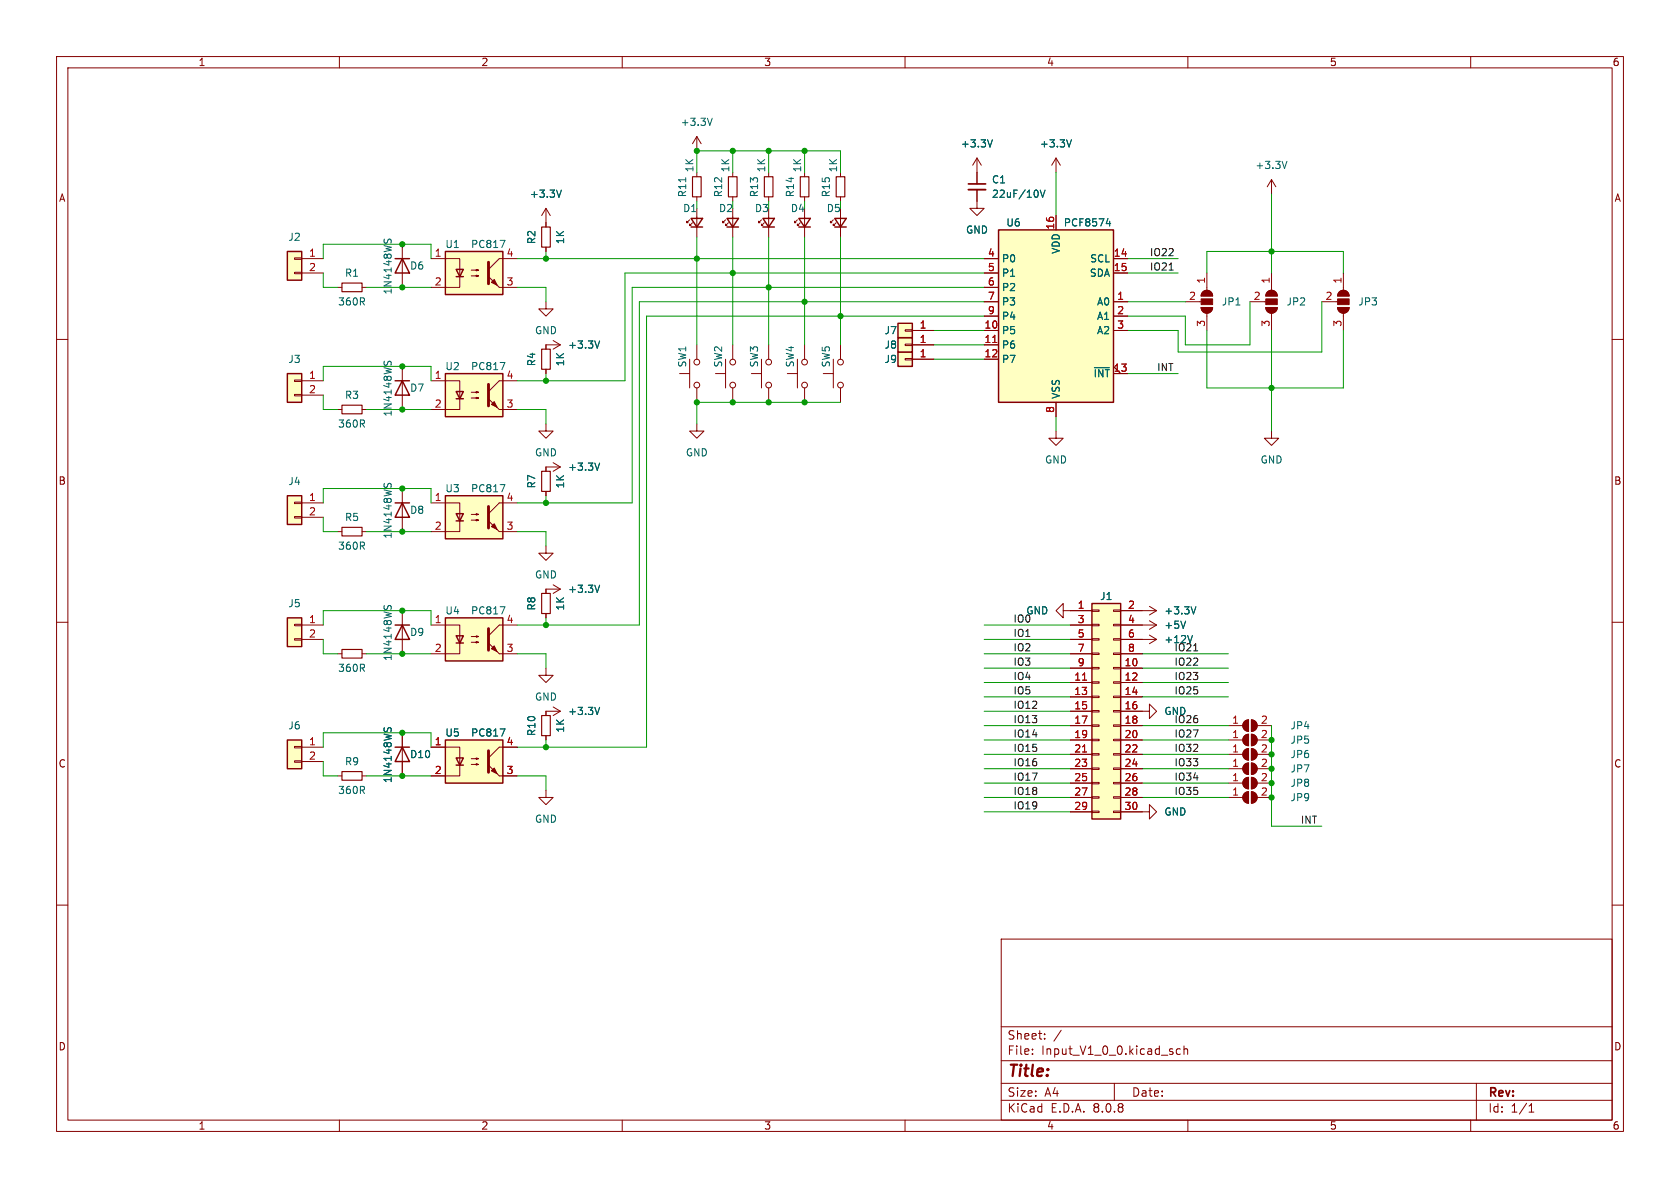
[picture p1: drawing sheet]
<svg xmlns="http://www.w3.org/2000/svg" width="297mm" height="210mm" viewBox="0 0 297 210" stroke-linecap="round" stroke-linejoin="round" font-family="sans-serif">
<g fill="none" stroke="#840000" stroke-width=".18">
<path d="M10 10h277v190h-277zM12 12h273v186h-273zM60 10v2M110 10v2M160 10v2M210 10v2M260 10v2M10 60h2M123.2 74.9v1.3h1.3l-1.3 1.3-1.3-1.3h1.3M285 60h2M96.5 86.9v.7M97.8 81.8l1.3 .8"/>
<path d="M99.1 82.6h-2.6v.7M99.1 82.6l-1.3 .7M10 110h2M285 110h2M10 160h2M177 166h108v32h-108zM285 160h2M60 198v2M110 198v2M160 198v2M177 194.5h108M177 191.5h108"/>
<path d="M177 187.5h108M177 181.5h108M182.5 186.3v.1M182.5 185.5v.1M184.7 183.6v.1M184.7 182.8v.1M187.6 182.1l-1.3 2M197 191.5v3M208.7 185.5l-.5-.1-.2 .3v.4l.1 .2h.6M209.3 185.5l.2-.1 .4 .1 .1 .9M209.3 184.9v1.5M210 198v2"/>
<path d="M260 198v2M261 191.5v6.5M270.3 196.6h.9M270.3 195.5l.4-.4v1.5"/>
</g>
<path d="M95.8 83.3h1.5v3.6h-1.5z" fill="none" stroke="#840000" stroke-width=".2"/>
<path d="M106 81.9l-.4 1.2" fill="none" stroke="#006464" stroke-width=".18"/>
<path d="M78.7 109.2h10.2v7.6h-10.2z" fill="#ffffc2"/>
<path d="M78.7 109.2h10.2v7.6h-10.2zM80.6 112.4h1.3l-.6 1.3zM80.6 113.7h1.3" fill="none" stroke="#840000" stroke-width=".25"/>
<path d="M76.2 110.5h5.1v5.1h-5.1M83.3 113.5h1.3l-.4 .2v-.3l.4 .1M83.3 112.5h1.3l-.4 .1v-.2l.4 .1M88.3 115.6h3.1M91.4 110.5h-3.1l-1.9 1.9" fill="none" stroke="#840000" stroke-width=".18"/>
<g fill="#840000" stroke="#840000" stroke-width=".18">
<path d="M86.4 113.7l1.9 1.9z"/>
<path d="M86.9 114.7l.5-.5 .5 1z"/>
</g>
<path d="M86.4 111.1v3.8" fill="none" stroke="#840000" stroke-width=".51"/>
<path d="M88.4 107.3h.9l-.6 1.2" fill="none" stroke="#006464" stroke-width=".18"/>
<path d="M78.7 130.8h10.2v7.6h-10.2z" fill="#ffffc2"/>
<path d="M78.7 130.8h10.2v7.6h-10.2zM80.6 134h1.3l-.6 1.3zM80.6 135.3h1.3" fill="none" stroke="#840000" stroke-width=".25"/>
<path d="M59.7 72.4h.8M64 72.4h.8M76.2 132.1h5.1v5.1h-5.1M83.3 135.1h1.3l-.4 .2v-.3l.4 .1M83.3 134.1h1.3l-.4 .1v-.2l.4 .1M88.3 137.2h3.1M91.4 132.1h-3.1l-1.9 1.9M201.9 143.5h1.3v-1.3l1.3 1.3-1.3 1.3v-1.3" fill="none" stroke="#840000" stroke-width=".18"/>
<g fill="#840000" stroke="#840000" stroke-width=".18">
<path d="M86.4 135.3l1.9 1.9z"/>
<path d="M86.9 136.3l.5-.5 .5 1z"/>
</g>
<path d="M86.4 132.7v3.8" fill="none" stroke="#840000" stroke-width=".51"/>
<path d="M88.4 128.8h.9l-.6 1.3" fill="none" stroke="#006464" stroke-width=".18"/>
<path d="M60.5 71.6h3.5v1.6h-3.5z" fill="none" stroke="#840000" stroke-width=".2"/>
<path d="M50.8 66h2.5v5.1h-2.5z" fill="#ffffc2"/>
<path d="M52.1 69.7h1.2v.3h-1.2zM52.1 67.2h1.2v.2h-1.2zM53.3 67.3h3.8M53.3 69.9h3.8M71.1 64.8v7.6M59.7 115.6h.8M64 115.6h.8" fill="none" stroke="#840000" stroke-width=".18"/>
<path d="M50.8 66h2.5v5.1h-2.5zM69.8 67.3h2.6M71.1 67.3l1.3 2.6h-2.6z" fill="none" stroke="#840000" stroke-width=".25"/>
<path d="M67.9 63.9v.4M68.5 64.3l.1-.3 .3-.1 .3 .2v.3" fill="none" stroke="#006464" stroke-width=".18"/>
<path d="M60.5 114.8h3.5v1.5h-3.5z" fill="none" stroke="#840000" stroke-width=".2"/>
<path d="M50.8 109.2h2.5v5.1h-2.5z" fill="#ffffc2"/>
<path d="M52.1 112.9h1.2v.3h-1.2zM52.1 110.4h1.2v.2h-1.2zM53.3 110.5h3.8M53.3 113h3.8M71.1 108v7.6" fill="none" stroke="#840000" stroke-width=".18"/>
<path d="M50.8 109.2h2.5v5.1h-2.5zM69.8 110.5h2.6M71.1 110.5l1.3 2.5h-2.6z" fill="none" stroke="#840000" stroke-width=".25"/>
<path d="M67.9 107v.5M68.5 107.5l.1-.3 .3-.2 .3 .3v.3" fill="none" stroke="#006464" stroke-width=".18"/>
<path d="M158.7 62.2h2.6v2.6h-2.6z" fill="#ffffc2"/>
<path d="M160 63.4h1.3v.2h-1.3zM161.3 63.5h3.8M96.5 96.5v1.3h1.3l-1.3 1.3-1.3-1.3h1.3M96.5 104.1h2.6M97.8 103.4l1.3 .7M99.1 104.1l-1.3 .8" fill="none" stroke="#840000" stroke-width=".18"/>
<path d="M158.7 62.2h2.6v2.6h-2.6z" fill="none" stroke="#840000" stroke-width=".25"/>
<path d="M106 103.4l-.4 1.3" fill="none" stroke="#006464" stroke-width=".18"/>
<path d="M78.7 87.6h10.2v7.7h-10.2z" fill="#ffffc2"/>
<path d="M78.7 87.6h10.2v7.7h-10.2zM80.6 90.8h1.3l-.6 1.3zM80.6 92.1h1.3" fill="none" stroke="#840000" stroke-width=".25"/>
<path d="M96.5 74.9v1.3h1.3l-1.3 1.3-1.3-1.3h1.3M76.2 88.9h5.1v5.1h-5.1M83.3 91.9h1.3l-.4 .2v-.3l.4 .1M83.3 90.9h1.3l-.4 .2v-.3l.4 .1M88.3 94h3.1M91.4 88.9h-3.1l-1.9 1.9M96.5 118.1v1.3h1.3l-1.3 1.3-1.3-1.3h1.3M96.5 139.7v1.3h1.3l-1.3 1.2-1.3-1.2h1.3" fill="none" stroke="#840000" stroke-width=".18"/>
<g fill="#840000" stroke="#840000" stroke-width=".18">
<path d="M86.4 92.1l1.9 1.9z"/>
<path d="M86.9 93.1l.5-.5 .5 1z"/>
</g>
<path d="M86.4 89.5v3.8" fill="none" stroke="#840000" stroke-width=".51"/>
<path d="M88.4 85.7h.9l-.6 1.2" fill="none" stroke="#006464" stroke-width=".18"/>
<path d="M78.7 66h10.2v7.7h-10.2z" fill="#ffffc2"/>
<path d="M147.6 38.6h2l-1 1.5zM147.6 40.1h2M78.7 66h10.2v7.7h-10.2zM80.6 69.2h1.3l-.6 1.3zM80.6 70.5h1.3M69.8 132.1h2.6M71.1 132.1l1.3 2.5h-2.6z" fill="none" stroke="#840000" stroke-width=".25"/>
<g fill="none" stroke="#840000" stroke-width=".18">
<path d="M147.3 38.9l-.5 .5v-.3v.3h.3M147.8 39.4l-.5 .5v-.3v.3h.3M148.6 36.8v5.1M76.2 67.3h5.1v5.1h-5.1M83.3 70.4h1.3l-.4 .1v-.3l.4 .2M83.3 69.3h1.3l-.4 .2v-.3l.4 .1M88.3 72.4h3.1M91.4 67.3h-3.1l-1.9 1.9M96.5 61v.7M96.5 65.3v.7M96.5 104.1v.8M96.5 108.5v.7"/>
<path d="M59.7 137.2h.8M64 137.2h.8M71.1 129.5v7.7M96.5 125.7v.8M96.5 130v.8"/>
</g>
<g fill="#840000" stroke="#840000" stroke-width=".18">
<path d="M86.4 70.5l1.9 1.9z"/>
<path d="M86.9 71.5l.5-.5 .5 1z"/>
</g>
<path d="M86.4 67.9v3.9" fill="none" stroke="#840000" stroke-width=".51"/>
<path d="M88.4 64.1h.9l-.6 1.2M67.9 128.6v.5M68.5 129.1l.1-.4 .3-.1 .3 .3v.3" fill="none" stroke="#006464" stroke-width=".18"/>
<path d="M95.8 61.7h1.5v3.6h-1.5zM95.8 104.9h1.5v3.6h-1.5zM60.5 136.4h3.5v1.5h-3.5zM95.8 126.5h1.5v3.5h-1.5z" fill="none" stroke="#840000" stroke-width=".2"/>
<path d="M50.8 130.8h2.5v5.1h-2.5z" fill="#ffffc2"/>
<g fill="none" stroke="#840000" stroke-width=".18">
<path d="M148.6 30.5v.7M148.6 34.8v.8M96.5 53.3v1.3h1.3l-1.3 1.3-1.3-1.3h1.3M96.5 61h2.6M97.8 60.2l1.3 .8M99.1 61l-1.3 .7M145.5 66h1.8M147.3 63.5v5.1M148.6 61v2.5M148.6 68.6v2.5M52.1 134.5h1.2v.2h-1.2zM52.1 132h1.2v.2h-1.2z"/>
<path d="M53.3 132.1h3.8M53.3 134.6h3.8M96.5 125.7h2.6M97.8 125l1.3 .7M99.1 125.7l-1.3 .8"/>
<circle cx="148.6" cy="64" r=".51"/>
<circle cx="148.6" cy="68.1" r=".51"/>
</g>
<path d="M50.8 130.8h2.5v5.1h-2.5z" fill="none" stroke="#840000" stroke-width=".25"/>
<path d="M106 60.3l-.4 1.2M106 125l-.4 1.3" fill="none" stroke="#006464" stroke-width=".18"/>
<path d="M147.8 31.2h1.6v3.6h-1.6z" fill="none" stroke="#840000" stroke-width=".2"/>
<path d="M50.8 87.6h2.5v5.1h-2.5z" fill="#ffffc2"/>
<g fill="none" stroke="#840000" stroke-width=".18">
<path d="M71.1 43.2v7.6M233.7 53.3h2.8M236.5 54.4h2a1.02 1.02 0 0 1-1 1 1.02 1.02 0 0 1-1-1zM236.8 51.6a1.02 1.02 0 0 1 1.1-.2 1.02 1.02 0 0 1 .6 .9h-2zM237.5 48.3v3M237.5 55.4v3M52.1 91.3h1.2v.3h-1.2zM52.1 88.8h1.2v.2h-1.2zM53.3 88.9h3.8M53.3 91.4h3.8M59.7 94h.8M64 94h.8"/>
<path d="M188 108v-1.3l-1.3 1.3 1.3 1.2v-1.2h1.2"/>
</g>
<path d="M69.8 45.7h2.6M71.1 45.7l1.3 2.6h-2.6zM50.8 87.6h2.5v5.1h-2.5z" fill="none" stroke="#840000" stroke-width=".25"/>
<path d="M60.5 93.2h3.5v1.5h-3.5z" fill="none" stroke="#840000" stroke-width=".2"/>
<g fill="#840000" stroke="#840000" stroke-width=".18">
<path d="M236.8 51.6a1.02 1.02 0 0 1 1.1-.2 1.02 1.02 0 0 1 .6 .9h-2z"/>
<path d="M236.5 52.8h2v1h-2z"/>
<path d="M236.5 54.4h2a1.02 1.02 0 0 1-1 1 1.02 1.02 0 0 1-1-1z"/>
</g>
<path d="M67.9 42.3v.4M68.5 42.7l.1-.3 .3-.1 .3 .2v.3" fill="none" stroke="#006464" stroke-width=".18"/>
<path d="M78.7 44.5h10.2v7.6h-10.2z" fill="#ffffc2"/>
<path d="M78.7 44.5h10.2v7.6h-10.2zM80.6 47.6h1.3l-.6 1.3zM80.6 48.9h1.3" fill="none" stroke="#840000" stroke-width=".25"/>
<path d="M76.2 45.7h5.1v5.1h-5.1M83.3 48.8h1.3l-.4 .1v-.3l.4 .2M83.3 47.8h1.3l-.4 .1v-.3l.4 .2M88.3 50.8h3.1M91.4 45.7h-3.1l-1.9 1.9" fill="none" stroke="#840000" stroke-width=".18"/>
<g fill="#840000" stroke="#840000" stroke-width=".18">
<path d="M86.4 48.9l1.9 1.9z"/>
<path d="M86.9 49.9l.5-.5 .5 1z"/>
</g>
<path d="M86.4 46.4v3.8" fill="none" stroke="#840000" stroke-width=".51"/>
<path d="M88.4 42.5h.9l-.6 1.3" fill="none" stroke="#006464" stroke-width=".18"/>
<path d="M193 106.7h5.1v38.1h-5.1z" fill="#ffffc2"/>
<g fill="none" stroke="#840000" stroke-width=".18">
<path d="M96.5 36.8l-.7 1.3M96.5 36.8v3.3M96.5 36.8l.8 1.3M121.9 38.9l-.5 .5v-.3v.3h.3M122.4 39.4l-.5 .5v-.3v.3h.3M123.2 36.8v5.1M128.3 38.9l-.5 .5v-.3v.3h.2M128.8 39.4l-.5 .5v-.3v.3h.2M129.5 36.8v5.1M224.8 31.8l-.8 1.2M224.8 31.8v2.5M224.8 31.8l.8 1.2"/>
<path d="M59.7 50.8h.8M64 50.8h.8M96.5 43.7v.8M209.5 53.3h2.8M212.3 54.4h2.1a1.02 1.02 0 0 1-1 1 1.02 1.02 0 0 1-1.1-1zM212.6 51.6a1.02 1.02 0 0 1 1.1-.2 1.02 1.02 0 0 1 .7 .9h-2.1zM213.4 48.3v3M213.4 55.4v3M126.5 66h1.8M128.3 63.5v5.1M129.5 61v2.5M129.5 68.6v2.5"/>
<path d="M224.8 76.2v1.3h1.3l-1.3 1.2-1.3-1.2h1.3M71.1 86.4v7.6M189.2 108h3.8M189.2 118.1h3.8M189.2 110.5h3.8M189.2 113h3.8M189.2 115.6h3.8M193 118h1.3v.2h-1.3zM193 115.4h1.3v.3h-1.3zM193 112.9h1.3v.3h-1.3zM193 110.4h1.3v.2h-1.3zM193 107.8h1.3v.3h-1.3z"/>
<path d="M196.8 118h1.3v.2h-1.3zM196.8 115.4h1.3v.3h-1.3zM196.8 112.9h1.3v.3h-1.3zM196.8 110.4h1.3v.2h-1.3zM196.8 107.8h1.3v.3h-1.3zM198.1 108h3.8M198.1 118.1h3.8M198.1 110.5h3.8M198.1 113h3.8M198.1 115.6h3.8M189.2 120.7h3.8M189.2 123.2h3.8"/>
<path d="M189.2 125.7h3.8M189.2 128.3h3.8M189.2 130.8h3.8M189.2 133.4h3.8M189.2 135.9h3.8M189.2 138.4h3.8M193 138.3h1.3v.3h-1.3zM193 135.8h1.3v.2h-1.3zM193 133.2h1.3v.3h-1.3zM193 130.7h1.3v.2h-1.3zM193 128.1h1.3v.3h-1.3zM193 125.6h1.3v.3h-1.3z"/>
<path d="M193 123.1h1.3v.2h-1.3zM193 120.5h1.3v.3h-1.3zM196.8 138.3h1.3v.3h-1.3zM196.8 135.8h1.3v.2h-1.3zM196.8 133.2h1.3v.3h-1.3zM196.8 130.7h1.3v.2h-1.3zM196.8 128.1h1.3v.3h-1.3zM196.8 125.6h1.3v.3h-1.3zM196.8 123.1h1.3v.2h-1.3zM196.8 120.5h1.3v.3h-1.3zM198.1 125.7h5.1v1.3l1.3-1.3-1.3-1.2v1.2M198.1 120.7h3.8"/>
<path d="M198.1 123.2h3.8M198.1 128.3h3.8M198.1 130.8h3.8M198.1 133.4h3.8M198.1 135.9h3.8M198.1 138.4h3.8M189.2 141h3.8M189.2 143.5h3.8M193 143.4h1.3v.2h-1.3zM193 140.8h1.3v.3h-1.3zM196.8 143.4h1.3v.2h-1.3zM196.8 140.8h1.3v.3h-1.3z"/>
<path d="M198.1 141h3.8M198.1 143.5h3.8"/>
<circle cx="129.5" cy="64" r=".51"/>
<circle cx="129.5" cy="68.1" r=".51"/>
</g>
<path d="M122.2 38.6h2l-1 1.5zM128.5 38.6h2.1l-1.1 1.5zM122.2 40.1h2M128.5 40.1h2.1M69.8 88.9h2.6M71.1 88.9l1.3 2.5h-2.6zM193 106.7h5.1v38.1h-5.1z" fill="none" stroke="#840000" stroke-width=".25"/>
<path d="M191.4 120.2h.7M191.4 132.9h.7" fill="none" stroke="#a90000" stroke-width=".18"/>
<path d="M99.2 33.6l-.4 1.3M227.5 28.5l-.4 1.3M67.9 85.4v.5M68.5 85.9l.1-.3 .3-.2 .3 .3v.3" fill="none" stroke="#006464" stroke-width=".18"/>
<path d="M60.5 50h3.5v1.6h-3.5zM95.8 40.1h1.5v3.6h-1.5z" fill="none" stroke="#840000" stroke-width=".2"/>
<g fill="#840000" stroke="#840000" stroke-width=".18">
<path d="M212.6 51.6a1.02 1.02 0 0 1 1.1-.2 1.02 1.02 0 0 1 .7 .9h-2.1z"/>
<path d="M212.3 52.8h2.1v1h-2.1z"/>
<path d="M212.3 54.4h2.1a1.02 1.02 0 0 1-1 1 1.02 1.02 0 0 1-1.1-1z"/>
</g>
<path d="M50.8 44.5h2.5v5h-2.5z" fill="#ffffc2"/>
<g fill="none" stroke="#840000" stroke-width=".18">
<path d="M123.2 24.1v2.6M123.2 30.5v.7M123.2 34.8v.8M123.2 24.1l-.8 1.3M123.2 24.1l.8 1.3M129.5 30.5v.7M129.5 34.8v.8M134.6 38.9l-.5 .5v-.3v.3h.3M135.1 39.4l-.5 .5v-.3v.3h.3M135.9 30.5v.7M135.9 34.8v.8M135.9 36.8v5.1"/>
<path d="M141 38.9l-.5 .5v-.3v.3h.2M141.5 39.4l-.5 .5v-.3v.3h.2M142.2 30.5v.7M142.2 34.8v.8M142.2 36.8v5.1M172.7 33.5v3.3h1.3l-1.3 1.3-1.3-1.3h1.3M172.7 27.9l-.7 1.3M172.7 27.9v4.6M172.7 27.9l.8 1.3M186.7 27.9l-.8 1.3M186.7 27.9v2.6M186.7 27.9l.8 1.3"/>
<path d="M52.1 48.1h1.2v.3h-1.2zM52.1 45.6h1.2v.2h-1.2zM53.3 45.7h3.8M53.3 48.3h3.8M221 53.3h2.8M223.8 54.4h2a1.02 1.02 0 0 1-1 1 1.02 1.02 0 0 1-1-1zM224.1 51.6a1.02 1.02 0 0 1 1.1-.2 1.02 1.02 0 0 1 .6 .9h-2zM224.8 48.3v3M224.8 55.4v3M120.1 66h1.8M121.9 63.5v5.1M123.2 61v2.5"/>
<path d="M123.2 68.6v2.5M132.8 66h1.8M134.6 63.5v5.1M135.9 61v2.5M135.9 68.6v2.5M139.2 66h1.8M141 63.5v5.1M142.2 61v2.5M142.2 68.6v2.5M201.9 113h2.6M201.9 110.5h2.6M201.9 108h2.6"/>
<path d="M203.2 112.3l1.3 .7M203.2 109.7l1.3 .8M203.2 107.2l1.3 .8M204.5 113l-1.3 .8M204.5 110.5l-1.3 .8M204.5 108l-1.3 .7M217.2 133.4h2.5M217.2 130.8h2.5M217.2 128.3h2.5M217.2 138.4h2.5M217.2 135.9h2.5M220 132.6l.7-.3v2.1a1.02 1.02 0 0 1-.9-.7 1.02 1.02 0 0 1 .2-1.1z"/>
<path d="M220 130.1l.7-.3v2a1.02 1.02 0 0 1-.9-.6 1.02 1.02 0 0 1 .2-1.1zM220 127.6l.7-.3v2a1.02 1.02 0 0 1-.9-.6 1.02 1.02 0 0 1 .2-1.1zM220 137.7l.7-.3v2a1.02 1.02 0 0 1-.9-.6 1.02 1.02 0 0 1 .2-1.1zM220 135.2l.7-.3v2a1.02 1.02 0 0 1-.9-.6 1.02 1.02 0 0 1 .2-1.1zM221.2 132.3a1.02 1.02 0 0 1 1 1.1 1.02 1.02 0 0 1-1 1zM221.2 129.8a1.02 1.02 0 0 1 1 1 1.02 1.02 0 0 1-1 1zM221.2 127.3a1.02 1.02 0 0 1 1 1 1.02 1.02 0 0 1-1 1zM221.2 140a1.02 1.02 0 0 1 1 1 1.02 1.02 0 0 1-1 1zM221.2 137.4a1.02 1.02 0 0 1 1 1 1.02 1.02 0 0 1-1 1zM221.2 134.9a1.02 1.02 0 0 1 1 1 1.02 1.02 0 0 1-1 1zM222.2 133.4h2.6M222.2 130.8h2.6"/>
<path d="M222.2 128.3h2.6M222.2 138.4h2.6M222.2 135.9h2.6M217.2 141h2.5M220 140.3l.7-.3v2a1.02 1.02 0 0 1-.9-.6 1.02 1.02 0 0 1 .2-1.1zM222.2 141h2.6"/>
<circle cx="123.2" cy="68.1" r=".51"/>
<circle cx="123.2" cy="64" r=".51"/>
<circle cx="135.9" cy="64" r=".51"/>
<circle cx="135.9" cy="68.1" r=".51"/>
<circle cx="142.2" cy="64" r=".51"/>
<circle cx="142.2" cy="68.1" r=".51"/>
</g>
<path d="M134.9 38.6h2l-1 1.5zM141.2 38.6h2.1l-1.1 1.5zM50.8 44.5h2.5v5h-2.5zM134.9 40.1h2M141.2 40.1h2.1" fill="none" stroke="#840000" stroke-width=".25"/>
<g fill="#840000" stroke="#840000" stroke-width=".18">
<path d="M224.1 51.6a1.02 1.02 0 0 1 1.1-.2 1.02 1.02 0 0 1 .6 .9h-2z"/>
<path d="M223.8 52.8h2v1h-2z"/>
<path d="M223.8 54.4h2a1.02 1.02 0 0 1-1 1 1.02 1.02 0 0 1-1-1z"/>
<path d="M220 132.6l.7-.3v2.1a1.02 1.02 0 0 1-.9-.7 1.02 1.02 0 0 1 .2-1.1z"/>
<path d="M221.2 132.3a1.02 1.02 0 0 1 1 1.1 1.02 1.02 0 0 1-1 1z"/>
<path d="M220 130.1l.7-.3v2a1.02 1.02 0 0 1-.9-.6 1.02 1.02 0 0 1 .2-1.1z"/>
<path d="M221.2 129.8a1.02 1.02 0 0 1 1 1 1.02 1.02 0 0 1-1 1z"/>
<path d="M220 127.6l.7-.3v2a1.02 1.02 0 0 1-.9-.6 1.02 1.02 0 0 1 .2-1.1z"/>
<path d="M221.2 127.3a1.02 1.02 0 0 1 1 1 1.02 1.02 0 0 1-1 1z"/>
<path d="M220 140.3l.7-.3v2a1.02 1.02 0 0 1-.9-.6 1.02 1.02 0 0 1 .2-1.1z"/>
<path d="M221.2 140a1.02 1.02 0 0 1 1 1 1.02 1.02 0 0 1-1 1z"/>
<path d="M220 137.7l.7-.3v2a1.02 1.02 0 0 1-.9-.6 1.02 1.02 0 0 1 .2-1.1z"/>
<path d="M221.2 137.4a1.02 1.02 0 0 1 1 1 1.02 1.02 0 0 1-1 1z"/>
<path d="M220 135.2l.7-.3v2a1.02 1.02 0 0 1-.9-.6 1.02 1.02 0 0 1 .2-1.1z"/>
<path d="M221.2 134.9a1.02 1.02 0 0 1 1 1 1.02 1.02 0 0 1-1 1z"/>
</g>
<path d="M122.4 31.2h1.6v3.6h-1.6zM128.8 31.2h1.5v3.6h-1.5zM135.1 31.2h1.6v3.6h-1.6zM141.5 31.2h1.5v3.6h-1.5z" fill="none" stroke="#840000" stroke-width=".2"/>
<path d="M121.2 31.4v.7M125.9 20.9l-.4 1.3M175.4 24.7l-.4 1.3M183.5 33.8v.8M183.9 33.6l.4 1.3 .4-1.3M189.4 24.7l-.4 1.3M209.6 109.8l-.4 1.3M210.8 112.3l-.4 1.3M211.4 107.3l-.4 1.2" fill="none" stroke="#006464" stroke-width=".18"/>
<path d="M171.2 33.5h3" fill="none" stroke="#840000" stroke-width=".33"/>
<path d="M171.2 32.5h3" fill="none" stroke="#840000" stroke-width=".3"/>
<path d="M176.5 40.6h20.3v30.5h-20.3z" fill="#ffffc2"/>
<path d="M176.5 40.6h20.3v30.5h-20.3z" fill="none" stroke="#840000" stroke-width=".25"/>
<g fill="none" stroke="#840000" stroke-width=".18">
<path d="M186.7 38.1v2.5M174 53.3h2.5M174 58.4h2.5M174 45.7h2.5M174 48.3h2.5M174 55.9h2.5M174 50.8h2.5M196.8 53.3h2.6M196.8 58.4h2.6M196.8 45.7h2.6M196.8 48.3h2.6M196.8 55.9h2.6"/>
<path d="M174 61h2.5M174 63.5h2.5M186.7 76.2v1.3h1.3l-1.3 1.2-1.3-1.2h1.3M186.7 71.1v2.6M196.8 66h2.6"/>
</g>
<path d="M175.5 60.5h.7" fill="none" stroke="#a90000" stroke-width=".18"/>
<path d="M195.6 39.5h.8M196.2 39.1v.8M193.5 65h2.6" fill="none" stroke="#006464" stroke-width=".18"/>
<path d="M158.7 59.7h2.6v2.5h-2.6z" fill="#ffffc2"/>
<path d="M160 60.8h1.3v.3h-1.3zM161.3 61h3.8" fill="none" stroke="#840000" stroke-width=".18"/>
<path d="M158.7 59.7h2.6v2.5h-2.6z" fill="none" stroke="#840000" stroke-width=".25"/>
<path d="M158.7 57.2h2.6v2.5h-2.6z" fill="#ffffc2"/>
<g fill="none" stroke="#840000" stroke-width=".18">
<path d="M96.5 39.4v.7M172.7 30.5v2M172.7 33.5v2.1M186.7 38.1v2.5M96.5 43.7v.8M160 58.3h1.3v.2h-1.3zM161.3 58.4h3.8M174 58.4h2.5M174 53.3h2.5M174 45.7h2.5M174 48.3h2.5M174 55.9h2.5"/>
<path d="M174 50.8h2.5M196.8 58.4h2.6M196.8 53.3h2.6M196.8 45.7h2.6M196.8 48.3h2.6M196.8 55.9h2.6M96.5 61v.7M96.5 65.3v.7M161.3 61h3.8M161.3 63.5h3.8M174 61h2.5M174 63.5h2.5"/>
<path d="M186.7 71.1v2.6M196.8 66h2.6M96.5 82.6v.7M96.5 86.9v.7M96.5 104.1v.8M96.5 108.5v.7M189.2 108h3.8M189.2 118.1h3.8M189.2 110.5h3.8M189.2 113h3.8M189.2 115.6h3.8M198.1 108h3.8"/>
<path d="M198.1 118.1h3.8M198.1 110.5h3.8M198.1 113h3.8M198.1 115.6h3.8M71.1 129.5v2.6M71.1 134.6v2.6M76.2 132.1h2.5M76.2 137.2h2.5M88.9 132.1h2.5M88.9 137.2h2.5M96.5 125.7v.8M96.5 130v.8"/>
<path d="M189.2 120.7h3.8M189.2 123.2h3.8M189.2 125.7h3.8M189.2 128.3h3.8M189.2 130.8h3.8M189.2 133.4h3.8M189.2 135.9h3.8M189.2 138.4h3.8M198.1 120.7h3.8M198.1 123.2h3.8M198.1 125.7h3.8M198.1 128.3h3.8"/>
<path d="M198.1 130.8h3.8M198.1 133.4h3.8M198.1 135.9h3.8M198.1 138.4h3.8M189.2 141h3.8M189.2 143.5h3.8M198.1 141h3.8M198.1 143.5h3.8"/>
</g>
<path d="M158.7 57.2h2.6v2.5h-2.6z" fill="none" stroke="#840000" stroke-width=".25"/>
<path d="M206.7 47.7h.7M211 115.1h.7" fill="none" stroke="#0f0f0f" stroke-width=".18"/>
<g fill="none" stroke="#009600" stroke-width=".18">
<path d="M123.2 30.5v-3.8h25.4v3.8M123.2 35.6v1.2M129.5 26.7v3.8M129.5 35.6v1.2M135.9 26.7v3.8M135.9 35.6v1.2M142.2 26.7v3.8M142.2 35.6v1.2M148.6 35.6v1.2M186.7 30.5v7.6M224.8 34.3v14M57.1 45.7v-2.5h19.1v2.5"/>
<path d="M57.1 48.3v2.5h2.6M64.8 50.8h11.4M91.4 50.8h5.1v2.5M91.4 45.7h82.6M96.5 44.5v1.2M123.2 41.9v19.1M129.5 41.9v19.1M135.9 41.9v19.1M142.2 41.9v19.1M148.6 41.9v19.1M165.1 58.4h8.9M174 53.3h-61v57.2h-21.6"/>
<path d="M174 55.9h-59.7v76.2h-22.9M174 50.8h-62.2v38.1h-20.4M174 48.3h-63.5v19h-19.1M199.4 53.3h10.1M199.4 45.7h8.9M199.4 48.3h8.9M213.4 48.3v-3.8h24.1v3.8M213.4 58.4v10.2h24.1v-10.2M221 53.3v7.7h-11.5v-5.1h-10.1M224.8 58.4v17.8M233.7 53.3v8.9h-25.4v-3.8h-8.9M57.1 67.3v-2.5h19.1v2.5"/>
<path d="M57.1 69.9v2.5h2.6M64.8 72.4h11.4M91.4 72.4h5.1v2.5M96.5 66v1.3M148.6 71.1h-25.4v3.8M165.1 63.5h8.9M165.1 61h8.9M186.7 73.7v2.5M199.4 66h8.9M57.1 88.9v-2.5h19.1v2.5M57.1 91.4v2.6h2.6M64.8 94h11.4"/>
<path d="M91.4 94h5.1v2.5M96.5 87.6v1.3M57.1 110.5v-2.5h19.1v2.5M57.1 113v2.6h2.6M64.8 115.6h11.4M91.4 115.6h5.1v2.5M96.5 109.2v1.3M174 110.5h15.2M174 115.6h15.2M174 118.1h15.2M174 113h15.2M201.9 115.6h15.3"/>
<path d="M201.9 118.1h15.3M57.1 132.1v-2.6h19.1v2.6M57.1 134.6v2.6h2.6M64.8 137.2h11.4M91.4 137.2h5.1v2.5M96.5 130.8v1.3M174 128.3h15.2M174 123.2h15.2M174 120.7h15.2M174 138.4h15.2M174 135.9h15.2M174 133.4h15.2"/>
<path d="M174 130.8h15.2M174 125.7h15.2M201.9 128.3h15.3M201.9 123.2h15.3M201.9 120.7h15.3M201.9 138.4h15.3M201.9 135.9h15.3M201.9 133.4h15.3M201.9 130.8h15.3M224.8 128.3v17.8h8.9M174 141h15.2M174 143.5h15.2"/>
<path d="M201.9 141h15.3"/>
</g>
<g fill="none" stroke="#006464" stroke-width=".18">
<path d="M99.2 33.6l-.4 1.3M175.4 24.7l-.4 1.3M183.5 33.8v.8M183.9 33.6l.4 1.3 .4-1.3M189.4 24.7l-.4 1.3M195.6 39.5h.8M196.2 39.1v.8M106 60.3l-.4 1.2M193.5 65h2.6M106 81.9l-.4 1.2M106 103.4l-.4 1.3M209.6 109.8l-.4 1.3"/>
<path d="M210.8 112.3l-.4 1.3M211.4 107.3l-.4 1.2M67.9 128.6v.5M68.5 129.1l.1-.4 .3-.1 .3 .3v.3M88.4 128.8h.9l-.6 1.3M106 125l-.4 1.3"/>
</g>
<path d="M175.5 60.5h.7M191.4 120.2h.7M191.4 132.9h.7" fill="none" stroke="#a90000" stroke-width=".18"/>
<g fill="#009600" stroke="#009600" stroke-width=".18">
<circle cx="71.1" cy="129.5" r=".46"/>
<circle cx="96.5" cy="132.1" r=".46"/>
<circle cx="71.1" cy="137.2" r=".46"/>
<circle cx="71.1" cy="50.8" r=".46"/>
<circle cx="71.1" cy="43.2" r=".46"/>
<circle cx="71.1" cy="72.4" r=".46"/>
<circle cx="71.1" cy="64.8" r=".46"/>
<circle cx="71.1" cy="86.4" r=".46"/>
<circle cx="71.1" cy="94" r=".46"/>
<circle cx="96.5" cy="67.3" r=".46"/>
<circle cx="96.5" cy="45.7" r=".46"/>
<circle cx="129.5" cy="48.3" r=".46"/>
<circle cx="129.5" cy="71.1" r=".46"/>
<circle cx="123.2" cy="71.1" r=".46"/>
<circle cx="96.5" cy="110.5" r=".46"/>
<circle cx="71.1" cy="108" r=".46"/>
<circle cx="71.1" cy="115.6" r=".46"/>
<circle cx="96.5" cy="88.9" r=".46"/>
<circle cx="224.8" cy="135.9" r=".46"/>
<circle cx="224.8" cy="133.4" r=".46"/>
<circle cx="224.8" cy="141" r=".46"/>
<circle cx="224.8" cy="130.8" r=".46"/>
<circle cx="224.8" cy="138.4" r=".46"/>
<circle cx="129.5" cy="26.7" r=".46"/>
<circle cx="123.2" cy="45.7" r=".46"/>
<circle cx="142.2" cy="53.3" r=".46"/>
<circle cx="142.2" cy="26.7" r=".46"/>
<circle cx="135.9" cy="26.7" r=".46"/>
<circle cx="123.2" cy="26.7" r=".46"/>
<circle cx="142.2" cy="71.1" r=".46"/>
<circle cx="135.9" cy="71.1" r=".46"/>
<circle cx="135.9" cy="50.8" r=".46"/>
<circle cx="148.6" cy="55.9" r=".46"/>
<circle cx="224.8" cy="44.5" r=".46"/>
<circle cx="224.8" cy="68.6" r=".46"/>
</g>
<text font-size="2.8" fill="#840000" x="178" y="190.9">Title:</text>
<g font-size="2.1" fill="#840000">
<text x="178" y="184">Sheet:</text>
<text x="178" y="186.7">File:</text>
<text x="184.1" y="186.7">Input_V1_0_0.kicad_sch</text>
<text x="178" y="196.9">KiCad</text>
<text x="178" y="194.1">Size:</text>
<text x="184.7" y="194.1">A4</text>
<text x="185.7" y="196.9">E.D.A.</text>
<text x="193.3" y="196.9">8.0.8</text>
<text x="200" y="194.1">Date:</text>
<text x="263" y="194.3">Rev:</text>
<text x="263" y="196.9">Id:</text>
<text x="267.1" y="196.9">1/1</text>
</g>
<g font-size="1.8" fill="#840000">
<text x="35" y="11.9">1</text>
<text x="85" y="11.9">2</text>
<text x="135" y="11.9">3</text>
<text x="185" y="11.9">4</text>
<text x="235" y="11.9">5</text>
<text x="285" y="11.9">6</text>
<text x="10.3" y="35.9">A</text>
<text x="285.3" y="35.9">A</text>
<text x="10.3" y="85.9">B</text>
<text x="285.3" y="85.9">B</text>
<text x="10.3" y="135.9">C</text>
<text x="285.3" y="135.9">C</text>
<text x="10.3" y="185.9">D</text>
<text x="285.3" y="185.9">D</text>
<text x="35" y="199.9">1</text>
<text x="85" y="199.9">2</text>
<text x="135" y="199.9">3</text>
<text x="185" y="199.9">4</text>
<text x="235" y="199.9">5</text>
<text x="285" y="199.9">6</text>
</g>
<g font-size="1.8" fill="#006464">
<text x="120.2" y="22.5">+3.3V</text>
<text x="169.8" y="26.3">+3.3V</text>
<text x="183.7" y="26.3">+3.3V</text>
<text x="93.6" y="35.2">+3.3V</text>
<text x="121.5" y="35" transform="rotate(-90 121.5 35)">R11</text>
<text x="122.8" y="30.6" transform="rotate(-90 122.8 30.6)">1K</text>
<text x="127.9" y="35" transform="rotate(-90 127.9 35)">R12</text>
<text x="129.1" y="30.6" transform="rotate(-90 129.1 30.6)">1K</text>
<text x="134.2" y="35" transform="rotate(-90 134.2 35)">R13</text>
<text x="135.5" y="30.6" transform="rotate(-90 135.5 30.6)">1K</text>
<text x="140.6" y="35" transform="rotate(-90 140.6 35)">R14</text>
<text x="141.8" y="30.6" transform="rotate(-90 141.8 30.6)">1K</text>
<text x="146.9" y="35" transform="rotate(-90 146.9 35)">R15</text>
<text x="148.2" y="30.6" transform="rotate(-90 148.2 30.6)">1K</text>
<text x="175.3" y="32.6">C1</text>
<text x="175.3" y="35.2">22uF/10V</text>
<text x="221.8" y="30.1">+3.3V</text>
<text x="120.7" y="37.7">D1</text>
<text x="127" y="37.7">D2</text>
<text x="133.4" y="37.7">D3</text>
<text x="139.7" y="37.7">D4</text>
<text x="146.1" y="37.7">D5</text>
<text x="170.7" y="41.5">GND</text>
<text x="177.8" y="40.2">U6</text>
<text x="188" y="40.2">PCF8574</text>
<text x="50.9" y="42.8">J2</text>
<text x="72.4" y="47.9">D6</text>
<text x="78.6" y="44">U1</text>
<text x="83.2" y="44">PC817</text>
<text x="94.8" y="43.3" transform="rotate(-90 94.8 43.3)">R2</text>
<text x="99.9" y="43.3" transform="rotate(-90 99.9 43.3)">1K</text>
<text x="177" y="46.6">P0</text>
<text x="187.6" y="45" transform="rotate(-90 187.6 45)">VDD</text>
<text x="192.6" y="46.6">SCL</text>
<text x="60.9" y="49.1">R1</text>
<text x="69.4" y="52.2" transform="rotate(-90 69.4 52.2)">1N4148WS</text>
<text x="177" y="49.1">P1</text>
<text x="177" y="51.7">P2</text>
<text x="192.6" y="49.1">SDA</text>
<text x="59.7" y="54.2">360R</text>
<text x="94.5" y="59.3">GND</text>
<text x="156.3" y="59.3">J7</text>
<text x="177" y="59.3">P5</text>
<text x="177" y="54.2">P3</text>
<text x="177" y="56.7">P4</text>
<text x="193.8" y="54.2">A0</text>
<text x="193.8" y="56.7">A1</text>
<text x="193.8" y="59.3">A2</text>
<text x="215.9" y="54.2">JP1</text>
<text x="227.3" y="54.2">JP2</text>
<text x="240" y="54.2">JP3</text>
<text x="50.9" y="64.4">J3</text>
<text x="78.6" y="65.6">U2</text>
<text x="83.2" y="65.6">PC817</text>
<text x="94.8" y="64.8" transform="rotate(-90 94.8 64.8)">R4</text>
<text x="99.9" y="64.8" transform="rotate(-90 99.9 64.8)">1K</text>
<text x="100.3" y="61.8">+3.3V</text>
<text x="121.5" y="65" transform="rotate(-90 121.5 65)">SW1</text>
<text x="127.9" y="65" transform="rotate(-90 127.9 65)">SW2</text>
<text x="134.2" y="65" transform="rotate(-90 134.2 65)">SW3</text>
<text x="140.6" y="65" transform="rotate(-90 140.6 65)">SW4</text>
<text x="146.9" y="65" transform="rotate(-90 146.9 65)">SW5</text>
<text x="156.3" y="64.4">J9</text>
<text x="156.3" y="61.8">J8</text>
<text x="177" y="61.8">P6</text>
<text x="177" y="64.4">P7</text>
<text x="60.9" y="70.7">R3</text>
<text x="72.4" y="69.4">D7</text>
<text x="187.6" y="70.6" transform="rotate(-90 187.6 70.6)">VSS</text>
<text x="193.2" y="66.9">~{INT}</text>
<text x="59.7" y="75.8">360R</text>
<text x="69.4" y="73.8" transform="rotate(-90 69.4 73.8)">1N4148WS</text>
<text x="94.5" y="80.9">GND</text>
<text x="100.3" y="83.4">+3.3V</text>
<text x="121.2" y="80.9">GND</text>
<text x="184.7" y="82.1">GND</text>
<text x="222.8" y="82.1">GND</text>
<text x="50.9" y="86">J4</text>
<text x="78.6" y="87.2">U3</text>
<text x="83.2" y="87.2">PC817</text>
<text x="94.8" y="86.4" transform="rotate(-90 94.8 86.4)">R7</text>
<text x="99.9" y="86.4" transform="rotate(-90 99.9 86.4)">1K</text>
<text x="60.9" y="92.3">R5</text>
<text x="69.4" y="95.3" transform="rotate(-90 69.4 95.3)">1N4148WS</text>
<text x="72.4" y="91">D8</text>
<text x="59.7" y="97.4">360R</text>
<text x="50.9" y="107.5">J5</text>
<text x="94.5" y="102.5">GND</text>
<text x="100.3" y="105">+3.3V</text>
<text x="194.4" y="106.3">J1</text>
<text x="72.4" y="112.6">D9</text>
<text x="78.6" y="108.8">U4</text>
<text x="83.2" y="108.8">PC817</text>
<text x="94.8" y="108" transform="rotate(-90 94.8 108)">R8</text>
<text x="99.9" y="108" transform="rotate(-90 99.9 108)">1K</text>
<text x="179.1" y="110.1">IO0</text>
<text x="181.3" y="108.8">GND</text>
<text x="205.7" y="111.4">+5V</text>
<text x="205.7" y="113.9">+12V</text>
<text x="205.7" y="108.8">+3.3V</text>
<text x="59.7" y="119">360R</text>
<text x="69.4" y="116.9" transform="rotate(-90 69.4 116.9)">1N4148WS</text>
<text x="207.5" y="115.2">IO21</text>
<text x="94.5" y="124.1">GND</text>
<text x="50.9" y="129.1">J6</text>
<text x="78.6" y="130.4">U5</text>
<text x="83.2" y="130.4">PC817</text>
<text x="94.8" y="130.2" transform="rotate(-90 94.8 130.2)">R10</text>
<text x="99.9" y="129.6" transform="rotate(-90 99.9 129.6)">1K</text>
<text x="100.3" y="126.6">+3.3V</text>
<text x="205.7" y="126.6">GND</text>
<text x="207.5" y="127.9">IO26</text>
<text x="228" y="131.7">JP5</text>
<text x="228" y="129.1">JP4</text>
<text x="60.9" y="135.5">R9</text>
<text x="72.4" y="134.2">D10</text>
<text x="228" y="134.2">JP6</text>
<text x="228" y="136.8">JP7</text>
<text x="59.7" y="140.6">360R</text>
<text x="69.4" y="138.5" transform="rotate(-90 69.4 138.5)">1N4148WS</text>
<text x="228" y="141.8">JP9</text>
<text x="228" y="139.3">JP8</text>
<text x="94.5" y="145.6">GND</text>
<text x="205.7" y="144.4">GND</text>
</g>
<g font-size="1.8" fill="#a90000">
<text x="186.4" y="40.7" transform="rotate(-90 186.4 40.7)">16</text>
<text x="54.5" y="45.5">1</text>
<text x="76.8" y="45.5">1</text>
<text x="89.5" y="45.5">4</text>
<text x="174.6" y="45.5">4</text>
<text x="196.8" y="45.5">14</text>
<text x="54.5" y="48">2</text>
<text x="76.8" y="50.5">2</text>
<text x="89.5" y="50.5">3</text>
<text x="174.6" y="48">5</text>
<text x="174.6" y="50.5">6</text>
<text x="174.6" y="53.1">7</text>
<text x="196.8" y="48">15</text>
<text x="197.4" y="53.1">1</text>
<text x="210.1" y="53.1">2</text>
<text x="213.1" y="50.2" transform="rotate(-90 213.1 50.2)">1</text>
<text x="221.5" y="53.1">2</text>
<text x="224.5" y="50.2" transform="rotate(-90 224.5 50.2)">1</text>
<text x="234.2" y="53.1">2</text>
<text x="237.2" y="50.2" transform="rotate(-90 237.2 50.2)">1</text>
<text x="162.5" y="58.2">1</text>
<text x="173.9" y="58.2">10</text>
<text x="174.6" y="55.6">9</text>
<text x="197.4" y="55.6">2</text>
<text x="197.4" y="58.2">3</text>
<text x="213.1" y="57.9" transform="rotate(-90 213.1 57.9)">3</text>
<text x="224.5" y="57.9" transform="rotate(-90 224.5 57.9)">3</text>
<text x="237.2" y="57.9" transform="rotate(-90 237.2 57.9)">3</text>
<text x="162.5" y="63.2">1</text>
<text x="162.5" y="60.7">1</text>
<text x="173.9" y="60.7">11</text>
<text x="173.9" y="63.2">12</text>
<text x="196.8" y="65.8">13</text>
<text x="54.5" y="67.1">1</text>
<text x="54.5" y="69.6">2</text>
<text x="76.8" y="67.1">1</text>
<text x="89.5" y="67.1">4</text>
<text x="76.8" y="72.1">2</text>
<text x="89.5" y="72.1">3</text>
<text x="186.4" y="73.1" transform="rotate(-90 186.4 73.1)">8</text>
<text x="54.5" y="88.6">1</text>
<text x="76.8" y="88.6">1</text>
<text x="89.5" y="88.6">4</text>
<text x="54.5" y="91.2">2</text>
<text x="76.8" y="93.7">2</text>
<text x="89.5" y="93.7">3</text>
<text x="190.4" y="107.7">1</text>
<text x="199.3" y="107.7">2</text>
<text x="54.5" y="110.2">1</text>
<text x="54.5" y="112.8">2</text>
<text x="76.8" y="110.2">1</text>
<text x="89.5" y="110.2">4</text>
<text x="190.4" y="110.2">3</text>
<text x="190.4" y="112.8">5</text>
<text x="199.3" y="110.2">4</text>
<text x="199.3" y="112.8">6</text>
<text x="76.8" y="115.3">2</text>
<text x="89.5" y="115.3">3</text>
<text x="190.4" y="115.3">7</text>
<text x="190.4" y="117.9">9</text>
<text x="198.7" y="117.9">10</text>
<text x="199.3" y="115.3">8</text>
<text x="189.8" y="120.4">11</text>
<text x="189.8" y="122.9">13</text>
<text x="189.8" y="125.5">15</text>
<text x="198.7" y="120.4">12</text>
<text x="198.7" y="122.9">14</text>
<text x="198.7" y="125.5">16</text>
<text x="54.5" y="131.8">1</text>
<text x="76.8" y="131.8">1</text>
<text x="89.5" y="131.8">4</text>
<text x="189.8" y="128">17</text>
<text x="189.8" y="130.6">19</text>
<text x="198.7" y="128">18</text>
<text x="198.7" y="130.6">20</text>
<text x="217.7" y="130.6">1</text>
<text x="217.7" y="128">1</text>
<text x="222.8" y="130.6">2</text>
<text x="222.8" y="128">2</text>
<text x="54.5" y="134.4">2</text>
<text x="76.8" y="136.9">2</text>
<text x="89.5" y="136.9">3</text>
<text x="189.8" y="133.1">21</text>
<text x="189.8" y="135.6">23</text>
<text x="198.7" y="133.1">22</text>
<text x="198.7" y="135.6">24</text>
<text x="217.7" y="133.1">1</text>
<text x="217.7" y="135.6">1</text>
<text x="222.8" y="133.1">2</text>
<text x="222.8" y="135.6">2</text>
<text x="189.8" y="138.2">25</text>
<text x="189.8" y="140.7">27</text>
<text x="189.8" y="143.3">29</text>
<text x="198.7" y="138.2">26</text>
<text x="198.7" y="140.7">28</text>
<text x="198.7" y="143.3">30</text>
<text x="217.7" y="140.7">1</text>
<text x="217.7" y="138.2">1</text>
<text x="222.8" y="140.7">2</text>
<text x="222.8" y="138.2">2</text>
</g>
<g font-size="1.8" fill="#0f0f0f">
<text x="203.2" y="45.4">IO22</text>
<text x="203.2" y="47.9">IO21</text>
<text x="204.5" y="65.7">INT</text>
<text x="179.1" y="112.7">IO1</text>
<text x="179.1" y="115.2">IO2</text>
<text x="179.1" y="117.8">IO3</text>
<text x="207.5" y="117.8">IO22</text>
<text x="179.1" y="125.4">IO12</text>
<text x="179.1" y="122.8">IO5</text>
<text x="179.1" y="120.3">IO4</text>
<text x="207.5" y="120.3">IO23</text>
<text x="207.5" y="122.8">IO25</text>
<text x="179.1" y="130.5">IO14</text>
<text x="179.1" y="127.9">IO13</text>
<text x="207.5" y="130.5">IO27</text>
<text x="179.1" y="133">IO15</text>
<text x="179.1" y="135.5">IO16</text>
<text x="207.5" y="135.5">IO33</text>
<text x="207.5" y="133">IO32</text>
<text x="179.1" y="140.6">IO18</text>
<text x="179.1" y="143.2">IO19</text>
<text x="179.1" y="138.1">IO17</text>
<text x="207.5" y="138.1">IO34</text>
<text x="207.5" y="140.6">IO35</text>
<text x="229.9" y="145.7">INT</text>
</g>
</svg>
